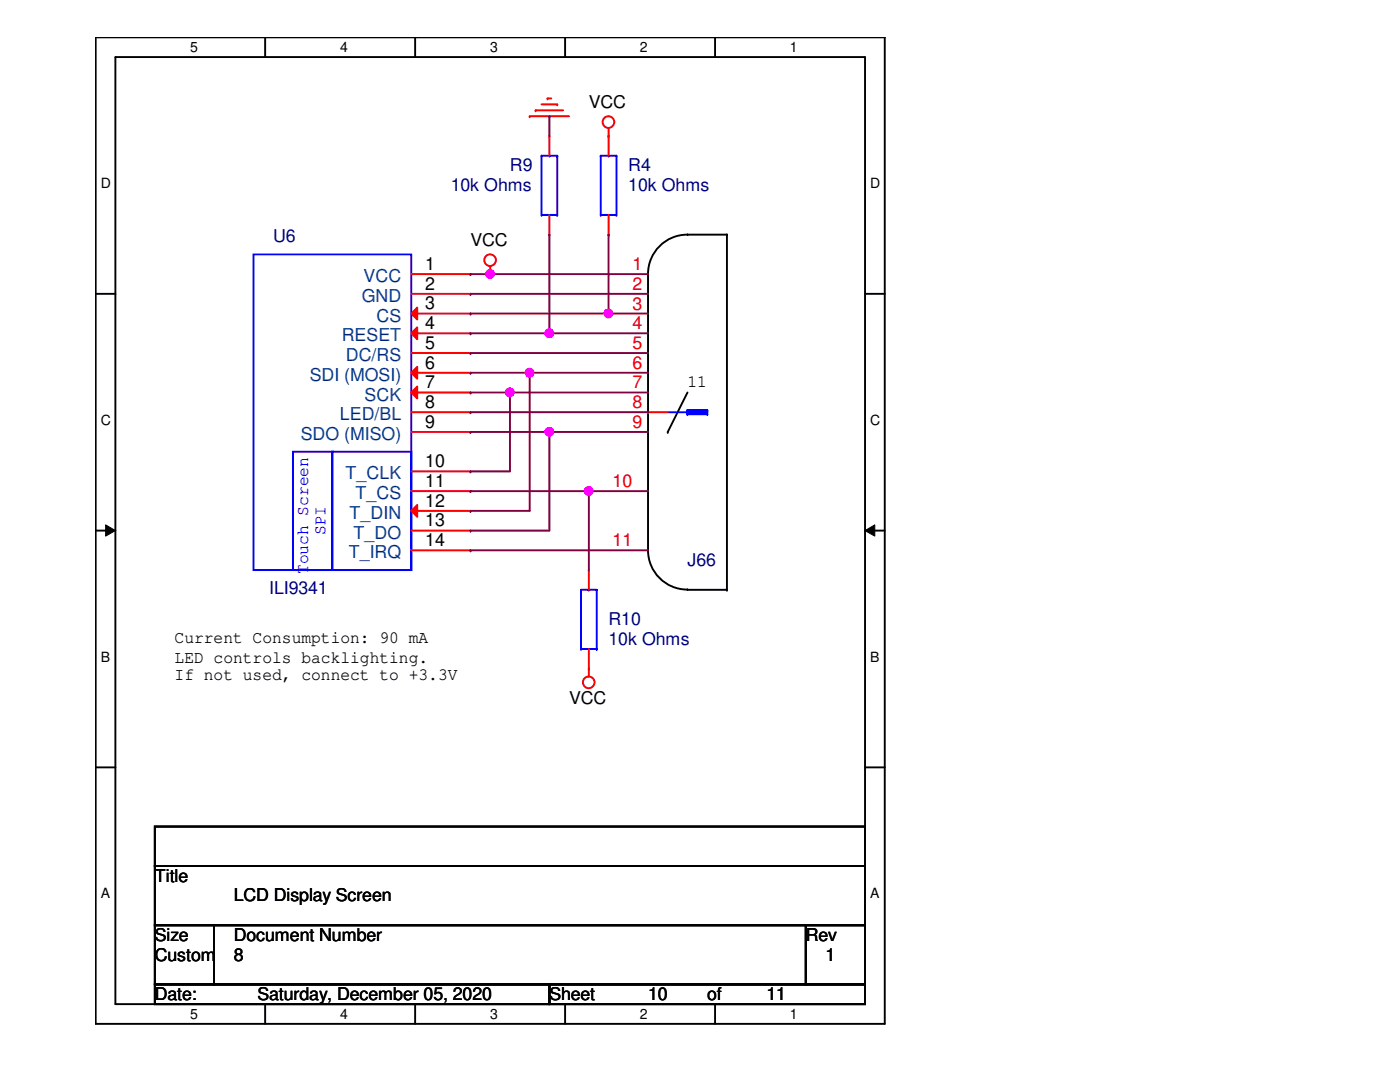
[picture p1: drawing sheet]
<svg xmlns="http://www.w3.org/2000/svg" width="279mm" height="216mm" viewBox="0 0 279 216" stroke-linecap="round" stroke-linejoin="round" font-family="sans-serif">
<path d="M19.1 7.5h157.5v196.8h-157.5zM23 11.4h149.6v189h-149.6z" fill="none" stroke="#000" stroke-width=".38"/>
<g fill="#fff">
<path d="M38 7.9h1.5v3.1h-1.5z"/>
<path d="M38 200.8h1.5v3.1h-1.5z"/>
</g>
<path d="M52.9 7.5v3.9M52.9 200.4v3.9" fill="none" stroke="#000" stroke-width=".38"/>
<g fill="#fff">
<path d="M67.9 7.9h1.5v3.1h-1.5z"/>
<path d="M67.9 200.8h1.5v3.1h-1.5z"/>
</g>
<path d="M82.8 7.5v3.9M82.8 200.4v3.9" fill="none" stroke="#000" stroke-width=".38"/>
<g fill="#fff">
<path d="M97.8 7.9h1.6v3.1h-1.6z"/>
<path d="M97.8 200.8h1.6v3.1h-1.6z"/>
</g>
<path d="M112.8 7.5v3.9M112.8 200.4v3.9" fill="none" stroke="#000" stroke-width=".38"/>
<g fill="#fff">
<path d="M127.7 7.9h1.6v3.1h-1.6z"/>
<path d="M127.7 200.8h1.6v3.1h-1.6z"/>
</g>
<path d="M142.7 7.5v3.9M142.7 200.4v3.9" fill="none" stroke="#000" stroke-width=".38"/>
<g fill="#fff">
<path d="M157.6 7.9h1.6v3.1h-1.6z"/>
<path d="M157.6 200.8h1.6v3.1h-1.6z"/>
<path d="M20.1 35h2v3.1h-2z"/>
<path d="M173.7 35h2v3.1h-2z"/>
<path d="M20.1 82.3h2v3.1h-2z"/>
<path d="M173.7 82.3h2v3.1h-2z"/>
</g>
<path d="M19.1 58.6h3.9M172.6 58.6h4" fill="none" stroke="#000" stroke-width=".38"/>
<g fill="#fff">
<path d="M20.1 129.5h1.9v3.1h-1.9z"/>
<path d="M173.7 129.5h1.8v3.1h-1.8z"/>
</g>
<path d="M19.1 105.9h3.9M172.6 105.9h4" fill="none" stroke="#000" stroke-width=".38"/>
<path d="M21.1 104.7l1.9 1.2-1.9 1.1zM172.6 105.9l2-1.2v2.3z" fill="#000"/>
<path d="M21.1 104.7l1.9 1.2-1.9 1.1zM172.6 105.9l2-1.2v2.3z" fill="none" stroke="#000" stroke-width=".2"/>
<g fill="#fff">
<path d="M20.1 176.7h1.9v3.2h-1.9z"/>
<path d="M173.7 176.7h1.8v3.2h-1.8z"/>
</g>
<path d="M137.2 78.3l-3.9 7.9M137.2 117.6h.1a7.8 7.8 0 0 1-8-7.8v-55a7.8 7.8 0 0 1 8-8h7.8v70.9h-7.9M19.1 153.1h3.9M172.6 153.1h4" fill="none" stroke="#000" stroke-width=".38"/>
<g fill="#000">
<circle cx="145.1" cy="46.8" r=".19"/>
<circle cx="133.3" cy="86.2" r=".19"/>
<circle cx="129.3" cy="109.8" r=".19"/>
<circle cx="145.1" cy="117.7" r=".19"/>
</g>
<path d="M117.5 133.4v1.6" fill="none" stroke="#f00" stroke-width=".38"/>
<circle cx="117.5" cy="133.4" r=".19" fill="#f00"/>
<g fill="none" stroke="#f00" stroke-width=".38">
<path d="M121.5 25.6v1.5"/>
<circle cx="117.5" cy="136.2" r="1.17"/>
</g>
<circle cx="121.5" cy="27.1" r=".19" fill="#f00"/>
<g fill="none" stroke="#f00" stroke-width=".38">
<path d="M97.8 53.1v1.6"/>
<circle cx="121.4" cy="24.4" r="1.17"/>
</g>
<circle cx="97.8" cy="54.7" r=".19" fill="#f00"/>
<g fill="none" stroke="#f00" stroke-width=".38">
<path d="M105.7 23.2h7.9"/>
<circle cx="97.8" cy="51.9" r="1.17"/>
</g>
<circle cx="105.7" cy="23.2" r=".19" fill="#f00"/>
<path d="M106.9 22h5.5" fill="none" stroke="#f00" stroke-width=".38"/>
<circle cx="106.9" cy="22" r=".19" fill="#f00"/>
<path d="M108.1 20.8h3.1" fill="none" stroke="#f00" stroke-width=".38"/>
<circle cx="111.2" cy="20.8" r=".19" fill="#f00"/>
<path d="M109.3 19.6h.7" fill="none" stroke="#f00" stroke-width=".38"/>
<circle cx="109.3" cy="19.6" r=".19" fill="#f00"/>
<path d="M30.9 164.9h141.7v7.9h-141.7zM30.9 172.8h141.7v11.8h-141.7zM30.9 184.6h11.8v11.8h-11.8zM30.9 196.4h78.7v4h-78.7zM42.7 184.6h118.1v11.8h-118.1zM109.6 196.4h63v4h-63zM160.8 184.6h11.8v11.8h-11.8z" fill="none" stroke="#000" stroke-width=".38"/>
<path d="M117.5 117.7h1.6" fill="none" stroke="#00f" stroke-width=".38"/>
<circle cx="119.1" cy="117.7" r=".19" fill="#00f"/>
<path d="M119.1 117.7v11.8" fill="none" stroke="#00f" stroke-width=".38"/>
<circle cx="119.1" cy="129.5" r=".19" fill="#00f"/>
<path d="M116 129.5h3.1" fill="none" stroke="#00f" stroke-width=".38"/>
<circle cx="116" cy="129.5" r=".19" fill="#00f"/>
<path d="M116 117.7v11.8" fill="none" stroke="#00f" stroke-width=".38"/>
<circle cx="116" cy="117.7" r=".19" fill="#00f"/>
<path d="M116 117.7h1.5" fill="none" stroke="#00f" stroke-width=".38"/>
<circle cx="117.5" cy="117.7" r=".19" fill="#00f"/>
<path d="M117.5 113.7v4" fill="none" stroke="#f00" stroke-width=".38"/>
<circle cx="117.5" cy="113.7" r=".19" fill="#f00"/>
<path d="M117.5 129.5v3.9" fill="none" stroke="#f00" stroke-width=".38"/>
<circle cx="117.5" cy="133.4" r=".19" fill="#f00"/>
<path d="M109.6 31.1h1.6" fill="none" stroke="#00f" stroke-width=".38"/>
<circle cx="111.2" cy="31.1" r=".19" fill="#00f"/>
<path d="M111.2 31.1v11.8" fill="none" stroke="#00f" stroke-width=".38"/>
<circle cx="111.2" cy="42.9" r=".19" fill="#00f"/>
<path d="M108.1 42.9h3.1" fill="none" stroke="#00f" stroke-width=".38"/>
<circle cx="108.1" cy="42.9" r=".19" fill="#00f"/>
<path d="M108.1 31.1v11.8" fill="none" stroke="#00f" stroke-width=".38"/>
<circle cx="108.1" cy="31.1" r=".19" fill="#00f"/>
<path d="M108.1 31.1h1.5" fill="none" stroke="#00f" stroke-width=".38"/>
<circle cx="109.6" cy="31.1" r=".19" fill="#00f"/>
<path d="M109.6 27.1v4" fill="none" stroke="#f00" stroke-width=".38"/>
<circle cx="109.6" cy="27.1" r=".19" fill="#f00"/>
<path d="M109.6 42.9v3.9" fill="none" stroke="#f00" stroke-width=".38"/>
<circle cx="109.6" cy="46.8" r=".19" fill="#f00"/>
<path d="M133.3 82.3h3.9" fill="none" stroke="#00f" stroke-width=".38"/>
<circle cx="137.2" cy="82.3" r=".19" fill="#00f"/>
<path d="M137.2 82.3v.3" fill="none" stroke="#00f" stroke-width=".38"/>
<circle cx="137.2" cy="82.6" r=".19" fill="#00f"/>
<path d="M137.2 82.6h3.9" fill="none" stroke="#00f" stroke-width=".38"/>
<circle cx="141.1" cy="82.6" r=".19" fill="#00f"/>
<path d="M141.1 81.9v.7" fill="none" stroke="#00f" stroke-width=".38"/>
<circle cx="141.1" cy="81.9" r=".19" fill="#00f"/>
<path d="M137.2 81.9h3.9" fill="none" stroke="#00f" stroke-width=".38"/>
<circle cx="137.2" cy="81.9" r=".19" fill="#00f"/>
<path d="M137.2 81.9v.4" fill="none" stroke="#00f" stroke-width=".38"/>
<circle cx="137.2" cy="82.3" r=".19" fill="#00f"/>
<path d="M137.2 81.9h3.9v.7h-3.9z" fill-rule="evenodd" fill="#00f"/>
<path d="M137.2 81.9h3.9v.7h-3.9z" fill="none" stroke="#00f" stroke-width=".38"/>
<path d="M129.3 82.3h4" fill="none" stroke="#f00" stroke-width=".38"/>
<circle cx="129.3" cy="82.3" r=".19" fill="#f00"/>
<path d="M121.5 31.1h1.5" fill="none" stroke="#00f" stroke-width=".38"/>
<circle cx="123" cy="31.1" r=".19" fill="#00f"/>
<path d="M123 31.1v11.8" fill="none" stroke="#00f" stroke-width=".38"/>
<circle cx="123" cy="42.9" r=".19" fill="#00f"/>
<path d="M119.9 42.9h3.1" fill="none" stroke="#00f" stroke-width=".38"/>
<circle cx="119.9" cy="42.9" r=".19" fill="#00f"/>
<path d="M119.9 31.1v11.8" fill="none" stroke="#00f" stroke-width=".38"/>
<circle cx="119.9" cy="31.1" r=".19" fill="#00f"/>
<path d="M119.9 31.1h1.6" fill="none" stroke="#00f" stroke-width=".38"/>
<circle cx="121.5" cy="31.1" r=".19" fill="#00f"/>
<path d="M121.5 27.1v4" fill="none" stroke="#f00" stroke-width=".38"/>
<circle cx="121.5" cy="27.1" r=".19" fill="#f00"/>
<path d="M121.5 42.9v3.9" fill="none" stroke="#f00" stroke-width=".38"/>
<circle cx="121.5" cy="46.8" r=".19" fill="#f00"/>
<path d="M50.6 50.8h31.5v62.9h-31.5zM58.5 90.1h7.8v23.6h-7.8zM66.3 90.1h15.8v23.6h-15.8z" fill="none" stroke="#00f" stroke-width=".38"/>
<path d="M82.1 54.7h11.8" fill="none" stroke="#f00" stroke-width=".38"/>
<circle cx="93.9" cy="54.7" r=".19" fill="#f00"/>
<path d="M82.1 58.6h11.8" fill="none" stroke="#f00" stroke-width=".38"/>
<circle cx="93.9" cy="58.6" r=".19" fill="#f00"/>
<path d="M83.3 61.4v2.4l-1.2-1.2z" fill="#f00"/>
<path d="M82.1 62.6h11.8M83.3 61.4v2.4l-1.2-1.2z" fill="none" stroke="#f00" stroke-width=".38"/>
<circle cx="93.9" cy="62.6" r=".19" fill="#f00"/>
<path d="M83.3 65.3v2.4l-1.2-1.2z" fill="#f00"/>
<path d="M82.1 66.5h11.8M83.3 65.3v2.4l-1.2-1.2z" fill="none" stroke="#f00" stroke-width=".38"/>
<circle cx="93.9" cy="66.5" r=".19" fill="#f00"/>
<path d="M82.1 70.4h11.8" fill="none" stroke="#f00" stroke-width=".38"/>
<circle cx="93.9" cy="70.4" r=".19" fill="#f00"/>
<path d="M82.1 74.4l1.2-1.2v2.4z" fill="#f00"/>
<path d="M82.1 74.4l1.2-1.2v2.4zM82.1 74.4h11.8" fill="none" stroke="#f00" stroke-width=".38"/>
<circle cx="93.9" cy="74.4" r=".19" fill="#f00"/>
<path d="M83.3 77.1v2.4l-1.2-1.2z" fill="#f00"/>
<path d="M82.1 78.3h11.8M83.3 77.1v2.4l-1.2-1.2z" fill="none" stroke="#f00" stroke-width=".38"/>
<circle cx="93.9" cy="78.3" r=".19" fill="#f00"/>
<path d="M82.1 82.3h11.8" fill="none" stroke="#f00" stroke-width=".38"/>
<circle cx="93.9" cy="82.3" r=".19" fill="#f00"/>
<path d="M82.1 86.2h11.8" fill="none" stroke="#f00" stroke-width=".38"/>
<circle cx="93.9" cy="86.2" r=".19" fill="#f00"/>
<path d="M82.1 94.1h11.8" fill="none" stroke="#f00" stroke-width=".38"/>
<circle cx="93.9" cy="94.1" r=".19" fill="#f00"/>
<path d="M82.1 98h11.8" fill="none" stroke="#f00" stroke-width=".38"/>
<circle cx="93.9" cy="98" r=".19" fill="#f00"/>
<path d="M83.3 100.8v2.3l-1.2-1.2z" fill="#f00"/>
<path d="M82.1 101.9h11.8M83.3 100.8v2.3l-1.2-1.2z" fill="none" stroke="#f00" stroke-width=".38"/>
<circle cx="93.9" cy="101.9" r=".19" fill="#f00"/>
<path d="M82.1 105.9h11.8" fill="none" stroke="#f00" stroke-width=".38"/>
<circle cx="93.9" cy="105.9" r=".19" fill="#f00"/>
<path d="M82.1 109.8h11.8" fill="none" stroke="#f00" stroke-width=".38"/>
<circle cx="93.9" cy="109.8" r=".19" fill="#f00"/>
<path d="M93.9 58.6h35.4" fill="none" stroke="#800040" stroke-width=".38"/>
<circle cx="93.9" cy="58.6" r=".19" fill="#800040"/>
<path d="M93.9 54.7h3.9" fill="none" stroke="#800040" stroke-width=".38"/>
<circle cx="93.9" cy="54.7" r=".19" fill="#800040"/>
<path d="M93.9 82.3h35.4" fill="none" stroke="#800040" stroke-width=".38"/>
<circle cx="93.9" cy="82.3" r=".19" fill="#800040"/>
<path d="M93.9 62.6h27.6" fill="none" stroke="#800040" stroke-width=".38"/>
<circle cx="93.9" cy="62.6" r=".19" fill="#800040"/>
<circle cx="121.4" cy="62.5" r=".78" fill="#f0f"/>
<circle cx="121.4" cy="62.5" r=".78" fill="none" stroke="#f0f" stroke-width=".38"/>
<path d="M93.9 86.2h15.7" fill="none" stroke="#800040" stroke-width=".38"/>
<circle cx="93.9" cy="86.2" r=".19" fill="#800040"/>
<circle cx="109.6" cy="86.2" r=".78" fill="#f0f"/>
<circle cx="109.6" cy="86.2" r=".78" fill="none" stroke="#f0f" stroke-width=".38"/>
<path d="M109.6 86.2v19.7" fill="none" stroke="#800040" stroke-width=".38"/>
<circle cx="109.6" cy="86.2" r=".19" fill="#800040"/>
<path d="M93.9 105.9h15.7" fill="none" stroke="#800040" stroke-width=".38"/>
<circle cx="93.9" cy="105.9" r=".19" fill="#800040"/>
<path d="M93.9 101.9h11.8" fill="none" stroke="#800040" stroke-width=".38"/>
<circle cx="93.9" cy="101.9" r=".19" fill="#800040"/>
<path d="M105.7 74.4v27.5" fill="none" stroke="#800040" stroke-width=".38"/>
<circle cx="105.7" cy="74.4" r=".19" fill="#800040"/>
<path d="M93.9 74.4h11.8" fill="none" stroke="#800040" stroke-width=".38"/>
<circle cx="93.9" cy="74.4" r=".19" fill="#800040"/>
<circle cx="105.7" cy="74.4" r=".78" fill="#f0f"/>
<circle cx="105.7" cy="74.4" r=".78" fill="none" stroke="#f0f" stroke-width=".38"/>
<path d="M93.9 98h23.6" fill="none" stroke="#800040" stroke-width=".38"/>
<circle cx="93.9" cy="98" r=".19" fill="#800040"/>
<circle cx="117.5" cy="98" r=".78" fill="#f0f"/>
<circle cx="117.5" cy="98" r=".78" fill="none" stroke="#f0f" stroke-width=".38"/>
<path d="M93.9 94.1h7.9" fill="none" stroke="#800040" stroke-width=".38"/>
<circle cx="93.9" cy="94.1" r=".19" fill="#800040"/>
<path d="M93.9 78.3h7.9" fill="none" stroke="#800040" stroke-width=".38"/>
<circle cx="93.9" cy="78.3" r=".19" fill="#800040"/>
<circle cx="101.7" cy="78.3" r=".78" fill="#f0f"/>
<circle cx="101.7" cy="78.3" r=".78" fill="none" stroke="#f0f" stroke-width=".38"/>
<path d="M101.8 78.3v15.8" fill="none" stroke="#800040" stroke-width=".38"/>
<circle cx="101.8" cy="78.3" r=".19" fill="#800040"/>
<path d="M105.7 74.4h23.6" fill="none" stroke="#800040" stroke-width=".38"/>
<circle cx="105.7" cy="74.4" r=".19" fill="#800040"/>
<path d="M101.8 78.3h27.5" fill="none" stroke="#800040" stroke-width=".38"/>
<circle cx="101.8" cy="78.3" r=".19" fill="#800040"/>
<path d="M109.6 86.2h19.7" fill="none" stroke="#800040" stroke-width=".38"/>
<circle cx="109.6" cy="86.2" r=".19" fill="#800040"/>
<path d="M93.9 66.5h15.7" fill="none" stroke="#800040" stroke-width=".38"/>
<circle cx="93.9" cy="66.5" r=".19" fill="#800040"/>
<circle cx="109.6" cy="66.5" r=".78" fill="#f0f"/>
<circle cx="109.6" cy="66.5" r=".78" fill="none" stroke="#f0f" stroke-width=".38"/>
<path d="M93.9 70.4h35.4" fill="none" stroke="#800040" stroke-width=".38"/>
<circle cx="93.9" cy="70.4" r=".19" fill="#800040"/>
<path d="M93.9 109.8h35.4" fill="none" stroke="#800040" stroke-width=".38"/>
<circle cx="93.9" cy="109.8" r=".19" fill="#800040"/>
<path d="M121.5 46.8v15.8" fill="none" stroke="#800040" stroke-width=".38"/>
<circle cx="121.5" cy="46.8" r=".19" fill="#800040"/>
<path d="M121.5 62.6h7.8" fill="none" stroke="#800040" stroke-width=".38"/>
<circle cx="121.5" cy="62.6" r=".19" fill="#800040"/>
<path d="M109.6 46.8v19.7" fill="none" stroke="#800040" stroke-width=".38"/>
<circle cx="109.6" cy="46.8" r=".19" fill="#800040"/>
<path d="M109.6 66.5h19.7" fill="none" stroke="#800040" stroke-width=".38"/>
<circle cx="109.6" cy="66.5" r=".19" fill="#800040"/>
<path d="M117.5 98v15.7" fill="none" stroke="#800040" stroke-width=".38"/>
<circle cx="117.5" cy="98" r=".19" fill="#800040"/>
<path d="M117.5 98h11.8" fill="none" stroke="#800040" stroke-width=".38"/>
<circle cx="117.5" cy="98" r=".19" fill="#800040"/>
<path d="M97.8 54.7h31.5" fill="none" stroke="#800040" stroke-width=".38"/>
<circle cx="97.8" cy="54.7" r=".19" fill="#800040"/>
<circle cx="97.8" cy="54.7" r=".78" fill="#f0f"/>
<circle cx="97.8" cy="54.7" r=".78" fill="none" stroke="#f0f" stroke-width=".38"/>
<path d="M109.6 23.2v3.9" fill="none" stroke="#800040" stroke-width=".38"/>
<circle cx="109.6" cy="23.2" r=".19" fill="#800040"/>
<circle cx="121.4" cy="62.5" r=".78" fill="#f0f"/>
<circle cx="121.4" cy="62.5" r=".78" fill="none" stroke="#f0f" stroke-width=".38"/>
<circle cx="109.6" cy="86.2" r=".78" fill="#f0f"/>
<circle cx="109.6" cy="86.2" r=".78" fill="none" stroke="#f0f" stroke-width=".38"/>
<circle cx="105.7" cy="74.4" r=".78" fill="#f0f"/>
<circle cx="105.7" cy="74.4" r=".78" fill="none" stroke="#f0f" stroke-width=".38"/>
<circle cx="117.5" cy="98" r=".78" fill="#f0f"/>
<circle cx="117.5" cy="98" r=".78" fill="none" stroke="#f0f" stroke-width=".38"/>
<circle cx="101.7" cy="78.3" r=".78" fill="#f0f"/>
<circle cx="101.7" cy="78.3" r=".78" fill="none" stroke="#f0f" stroke-width=".38"/>
<circle cx="109.6" cy="66.5" r=".78" fill="#f0f"/>
<circle cx="109.6" cy="66.5" r=".78" fill="none" stroke="#f0f" stroke-width=".38"/>
<circle cx="97.8" cy="54.7" r=".78" fill="#f0f"/>
<circle cx="97.8" cy="54.7" r=".78" fill="none" stroke="#f0f" stroke-width=".38"/>
<g font-size="3.6">
<text x="84.8" y="53.8">1</text>
<text x="84.8" y="57.8">2</text>
<text x="84.8" y="61.7">3</text>
<text x="84.8" y="65.7">4</text>
<text x="84.8" y="69.6">5</text>
<text x="84.8" y="73.5">6</text>
<text x="84.8" y="77.5">7</text>
<text x="84.8" y="81.4">8</text>
<text x="84.8" y="85.3">9</text>
<text x="84.8" y="93.2">10</text>
<text x="84.8" y="97.2">11</text>
<text x="84.8" y="101.1">12</text>
<text x="84.8" y="105">13</text>
<text x="84.8" y="109">14</text>
</g>
<g font-size="3.6" fill="#004080">
<text x="72.6" y="56.3">VCC</text>
<text x="72.2" y="60.2">GND</text>
<text x="75.1" y="64.2">CS</text>
<text x="68.2" y="68.1">RESET</text>
<text x="61.8" y="76">SDI (MOSI)</text>
<text x="69" y="72.1">DC/RS</text>
<text x="67.8" y="83.9">LED/BL</text>
<text x="72.8" y="79.9">SCK</text>
<text x="60" y="87.8">SDO (MISO)</text>
<text x="69" y="95.7">T_CLK</text>
<text x="71" y="99.6">T_CS</text>
<text x="69.8" y="103.5">T_DIN</text>
<text x="70.6" y="107.5">T_DO</text>
<text x="69.6" y="111.4">T_IRQ</text>
</g>
<g font-size="3.5">
<text x="117.5" y="21.6">VCC</text>
<text x="93.9" y="49.1">VCC</text>
<text x="137.2" y="77.1">11</text>
<text x="34.8" y="128.3">Current Consumption: 90 mA</text>
<text x="34.8" y="132.2">LED controls backlighting.</text>
<text x="34.8" y="135.8">If not used, connect to +3.3V</text>
<text x="113.6" y="140.5">VCC</text>
<text x="30.9" y="175.9">Title</text>
<text x="46.7" y="179.9">LCD Display Screen</text>
<text x="30.9" y="191.7">Custom</text>
<text x="30.9" y="187.7">Size</text>
<text x="46.7" y="191.7">8</text>
<text x="46.7" y="187.7">Document Number</text>
<text x="160.8" y="187.7">Rev</text>
<text x="164.8" y="191.7">1</text>
<text x="30.9" y="199.6">Date:</text>
<text x="51.4" y="199.6">Saturday, December 05, 2020</text>
<text x="109.6" y="199.6">Sheet</text>
<text x="129.3" y="199.6">10</text>
<text x="141.1" y="199.6">of</text>
<text x="153" y="199.6">11</text>
</g>
<g font-size="3.5" fill="#000080">
<text x="101.8" y="34.2">R9</text>
<text x="125.4" y="34.2">R4</text>
<text x="90" y="38.1">10k Ohms</text>
<text x="125.4" y="38.1">10k Ohms</text>
<text x="54.5" y="48.4">U6</text>
<text x="137.2" y="112.9">J66</text>
<text x="53.7" y="118.4">ILI9341</text>
<text x="121.5" y="124.8">R10</text>
<text x="121.5" y="128.7">10k Ohms</text>
</g>
<g font-size="3.5" fill="#f00">
<text x="126.2" y="53.9">1</text>
<text x="126.2" y="57.8">2</text>
<text x="126.2" y="61.8">3</text>
<text x="126.2" y="65.7">4</text>
<text x="126.2" y="69.6">5</text>
<text x="126.2" y="73.6">6</text>
<text x="126.2" y="77.5">7</text>
<text x="126.2" y="81.4">8</text>
<text x="126.2" y="85.4">9</text>
<text x="122.3" y="97.2">10</text>
<text x="122.3" y="109">11</text>
</g>
<g font-size="3.5" fill="#00f">
<text x="65" y="106.8" transform="rotate(-90 65 106.8)">SPI</text>
<text x="61.5" y="114.6" transform="rotate(-90 61.5 114.6)">Touch Screen</text>
</g>
<g font-size="2.8">
<text x="38" y="10.4">5</text>
<text x="67.9" y="10.4">4</text>
<text x="97.8" y="10.4">3</text>
<text x="127.7" y="10.4">2</text>
<text x="157.6" y="10.4">1</text>
<text x="20.1" y="37.5">D</text>
<text x="173.7" y="37.5">D</text>
<text x="20.1" y="84.8">C</text>
<text x="173.7" y="84.8">C</text>
<text x="20.1" y="132">B</text>
<text x="173.7" y="132">B</text>
<text x="20.1" y="179.3">A</text>
<text x="173.7" y="179.3">A</text>
<text x="38" y="203.3">5</text>
<text x="67.9" y="203.3">4</text>
<text x="97.8" y="203.3">3</text>
<text x="127.7" y="203.3">2</text>
<text x="157.6" y="203.3">1</text>
</g>
</svg>
